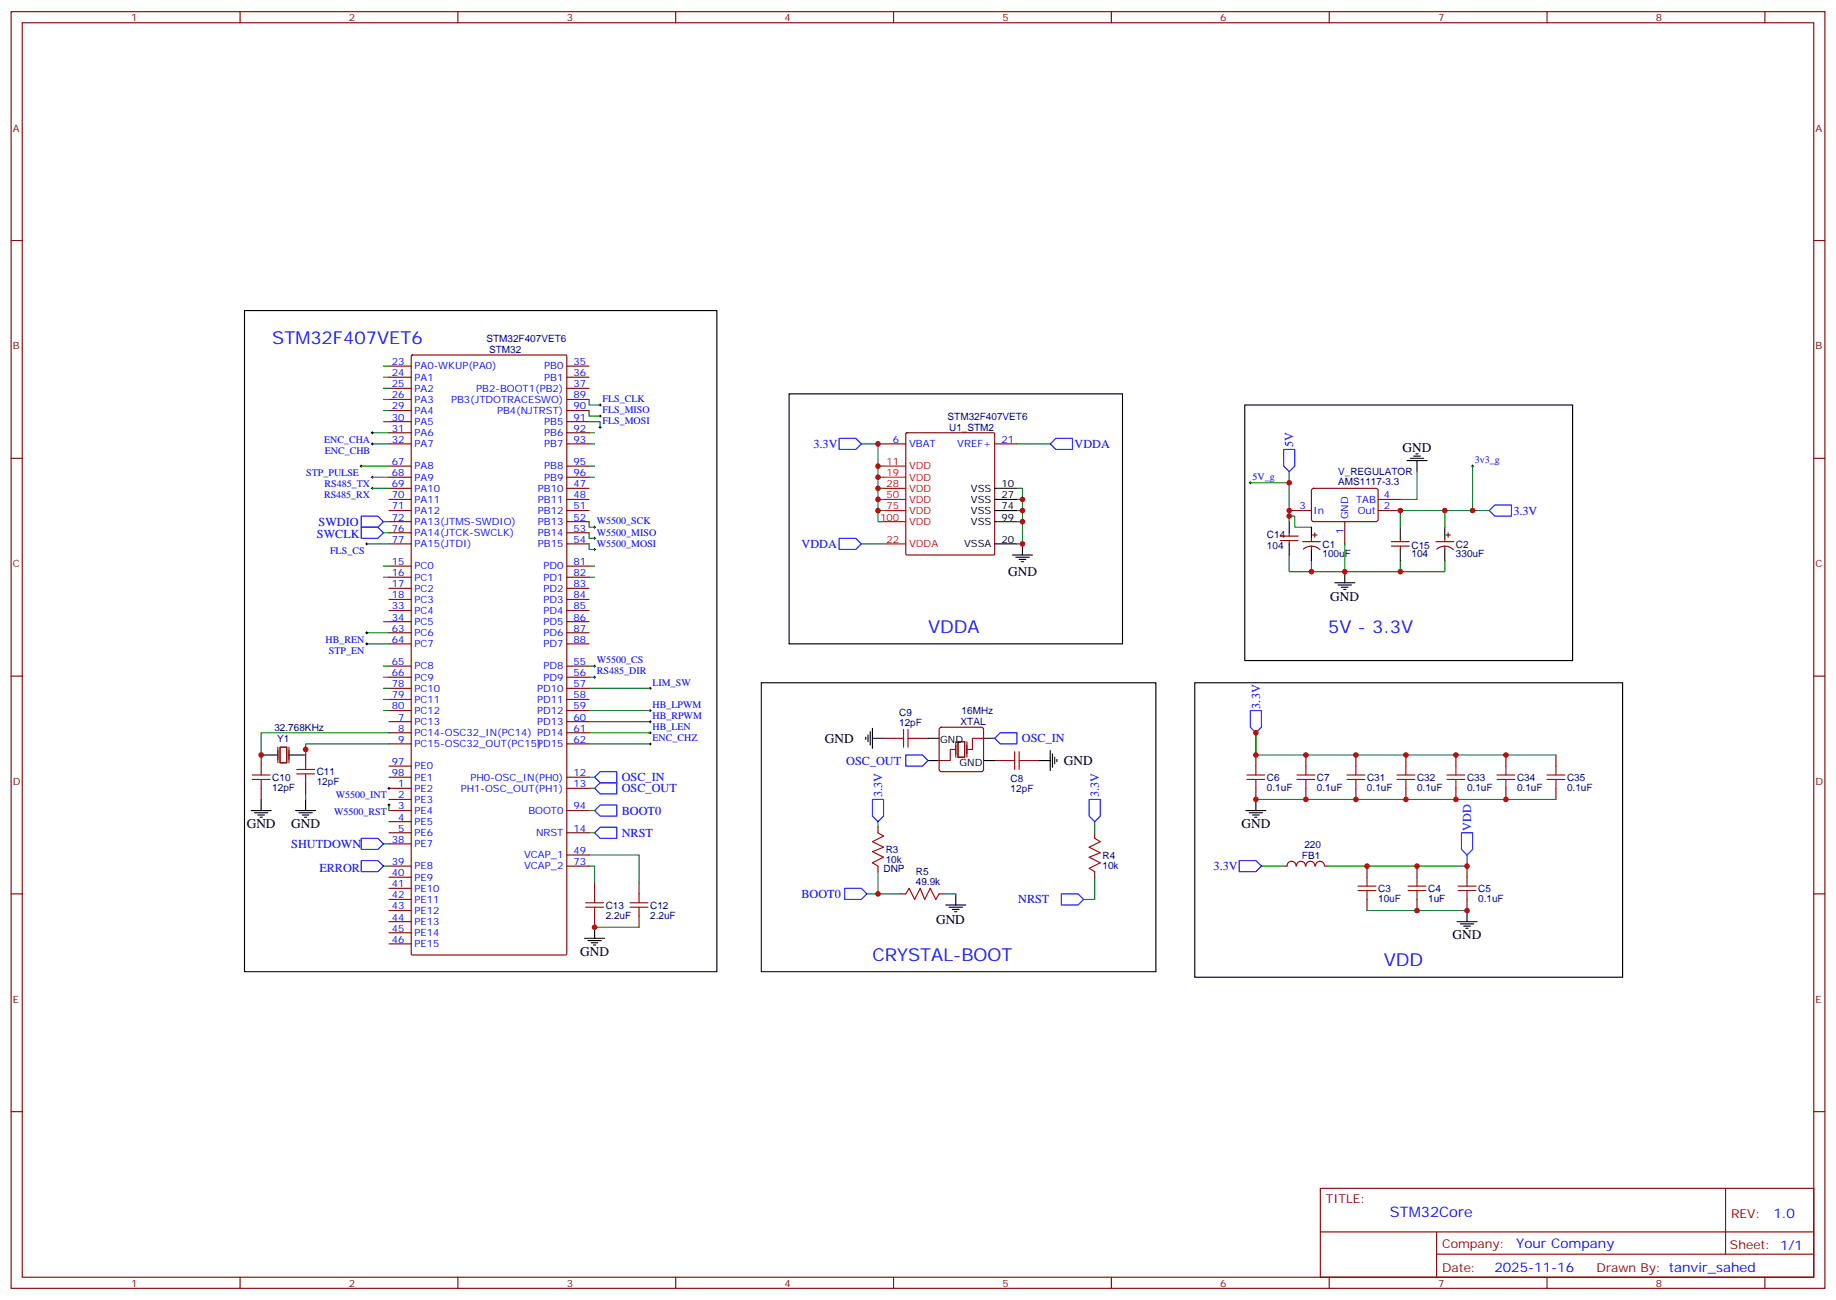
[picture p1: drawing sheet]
<svg xmlns="http://www.w3.org/2000/svg" width="583mm" height="413mm" viewBox="0 0 583 413" stroke-linecap="round" stroke-linejoin="round" font-family="sans-serif">
<g fill="none" stroke="#870000" stroke-width=".35">
<path d="M3.5 3.7h575.8v405.3h-575.8zM7.1 7.2h568.6v398.3h-568.6zM76.2 3.7v3.5M145.3 3.7v3.5M214.5 3.7v3.5M283.6 3.7v3.5M352.8 3.7v3.5M421.9 3.7v3.5M491.1 3.7v3.5M560.2 3.7v3.5M3.5 76.4h3.6M575.7 76.4h3.6"/>
<path d="M123.5 116.2h7M123.5 119.8h7M130.6 112.9l.3-.2h48.7l.3 .4v189.8l-.3 .3h-48.7l-.4-.3zM179.9 116.2h7.1M179.9 119.8h7.1M123.5 123.3h7M123.5 126.8h7M123.5 130.4h7M123.5 133.9h7M123.5 137.4h7M179.9 123.3h7.1M179.9 126.8h7.1"/>
<path d="M179.9 130.4h7.1M179.9 133.9h7.1M179.9 137.4h7.1M287.6 137.6l.3-.2h27.5l.3 .2v38.3l-.2 .3h-27.6l-.3-.2zM3.5 145.5h3.6M123.5 140.9h7M123.5 155h7M123.5 158.6h7M123.5 148h7M123.5 151.5h7M179.9 140.9h7.1M179.9 155h7.1"/>
<path d="M179.9 158.6h7.1M179.9 148h7.1M179.9 151.5h7.1M280.5 140.9h7M315.7 140.9h7.1M416.5 155.3l.5-.3 20 .1 .4 .7v9.4l-.7 .4h-20l-.4-.7v-9.1zM437.4 158.6h7.1M575.7 145.5h3.6M123.5 162.1h7M123.5 165.6h7M123.5 169.2h7M123.5 172.7h7"/>
<path d="M123.5 179.7h7M179.9 162.1h7.1M179.9 165.6h7.1M179.9 169.2h7.1M179.9 172.7h7.1M179.9 179.7h7.1M406.4 171.6h5.6M406.4 170.2h5.6M409.2 162.1h7.1M409.2 169.2v1M409.2 171.6v1.1M413.5 172h5.6"/>
<path d="M413.7 174.4a3.8 3.8 0 0 1 5.3 .1M416.3 170.9v1.1M416.3 173.4v1M416.6 169.9h1.4M417.3 169.2v1.4M426.9 165.6v7.1M437.4 162.1h7.1M441.7 172h5.6M441.7 173.4h5.6M444.5 170.9v1.1M444.5 173.4v1M455.8 172h5.6"/>
<path d="M456.1 174.4a3.8 3.8 0 0 1 5.2 .1M458.6 170.9v1.1M458.6 173.4v1M459 169.9h1.4M459.7 169.2v1.4M123.5 183.3h7M123.5 186.8h7M123.5 190.3h7M123.5 193.9h7M123.5 197.4h7M179.9 183.3h7.1M179.9 186.8h7.1"/>
<path d="M179.9 190.3h7.1M179.9 193.9h7.1M179.9 197.4h7.1M3.5 214.7h3.6M123.5 211.5h7M123.5 215h7M123.5 218.5h7M123.5 200.9h7M123.5 204.4h7M179.9 211.5h7.1M179.9 215h7.1M179.9 218.5h7.1"/>
<path d="M179.9 200.9h7.1M179.9 204.4h7.1M575.7 214.7h3.6M82.9 239.7v3.5M97 237.9v3.6M123.5 229.1h7M123.5 232.7h7M123.5 236.2h7M123.5 222.1h7M123.5 225.6h7M179.9 229.1h7.1M179.9 232.7h7.1"/>
<path d="M179.9 236.2h7.1M179.9 222.1h7.1M179.9 225.6h7.1M280.5 234.4h3.5M291 234.4h3.6M298.3 231.1l.5-.2h12.7l.5 .2 .2 .5v12.7l-.2 .5-.5 .2h-12.7l-.5-.2-.2-.5v-12.7zM398.6 239.7v3.5M414.5 239.7v3.5M430.4 239.7v3.5M446.3 239.7v3.5M462.1 239.7v3.5M478 239.7v3.5"/>
<path d="M493.9 239.7v3.5M82.9 250.3v3.5M97 248.5v3.6M123.5 250.3h7M123.5 253.8h7M123.5 257.4h7M123.5 243.2h7M123.5 246.8h7M179.9 250.3h7.1M179.9 257.4h7.1M179.9 246.8h7.1M315.7 241.5h3.6"/>
<path d="M326.3 241.5h3.5M398.6 250.3v3.5M414.5 250.3v3.5M430.4 250.3v3.5M446.3 250.3v3.5M462.1 250.3v3.5M478 250.3v3.5M493.9 250.3v3.5M123.5 260.9h7M123.5 264.4h7M123.5 267.9h7M123.5 275h7"/>
<path d="M123.5 278.5h7M179.9 264.4h7.1M179.9 275h7.1M179.9 271.5h7.1M278.7 262.6v1.8M278.7 275v1.8M347.5 264.4v1.8M347.5 276.8v1.7M411.4 275a1.41 1.41 0 0 0-1.4-1.5 1.41 1.41 0 0 0-1.4 1.5h-1.1M411.6 275a1.41 1.41 0 0 1 1.4-1.5 1.41 1.41 0 0 1 1.4 1.5M414.5 275a1.41 1.41 0 0 1 1.4-1.5 1.41 1.41 0 0 1 1.4 1.5M417.6 275a1.41 1.41 0 0 1 1.4-1.5 1.41 1.41 0 0 1 1.4 1.5"/>
<path d="M420.5 275h1.1M433.9 275v3.5M449.8 275v3.5M465.7 275v3.5M3.5 283.8h3.6M123.5 282h7M123.5 285.6h7M123.5 289.1h7M123.5 292.6h7M123.5 296.2h7M123.5 299.7h7M188.7 280.3v3.5"/>
<path d="M188.7 290.9v3.5M202.8 280.3v3.5M202.8 290.9v3.5M285.8 283.8h1.7M298.1 283.8h1.8M433.9 285.6v3.5M449.8 285.6v3.5M465.7 285.6v3.5M575.7 283.8h3.6M3.5 353h3.6M575.7 353h3.6M419.1 377.3h156.6v28.2h-156.6z"/>
<path d="M547.7 377.3v20.9M419.1 391.1h156.5M456 398.2h119.6M456 391.1v14.2M76.2 405.5v3.5M145.3 405.5v3.5M214.5 405.5v3.5M283.6 405.5v3.5M352.8 405.5v3.5M421.9 405.5v3.5M491.1 405.5v3.5M560.2 405.5v3.5"/>
</g>
<g fill="none" stroke="#a10000" stroke-width=".35">
<path d="M284 234.4h2.8M286.8 231.6v5.6M288.2 231.6v5.6M288.2 234.4h2.8M322.1 238.7v5.6M323.5 238.7v5.6M80.1 247.5h5.6M80.1 246.1h5.6M82.9 243.2v2.9M82.9 247.5v2.8M94.2 245.7h5.6M94.2 244.3h5.6"/>
<path d="M97 241.5v2.8M97 245.7v2.8M319.3 241.5h2.8M323.5 241.5h2.8M395.8 247.5h5.7M395.8 246.1h5.7M398.6 243.2v2.9M398.6 247.5v2.8M411.7 247.5h5.6M411.7 246.1h5.6M414.5 243.2v2.9M414.5 247.5v2.8"/>
<path d="M427.6 247.5h5.6M427.6 246.1h5.6M430.4 243.2v2.9M430.4 247.5v2.8M443.4 247.5h5.7M443.4 246.1h5.7M446.3 243.2v2.9M446.3 247.5v2.8M459.3 247.5h5.7M459.3 246.1h5.7M462.1 243.2v2.9M462.1 247.5v2.8"/>
<path d="M475.2 247.5h5.6M475.2 246.1h5.6M478 243.2v2.9M478 247.5v2.8M491.1 247.5h5.6M491.1 246.1h5.6M493.9 243.2v2.9M493.9 247.5v2.8M278.7 264.4l1.8 1.1-3.6 1.7 3.6 1.8-3.6 1.4 3.6 1.8-3.6 1.7 1.8 1.1M347.5 266.2l1.7 1-3.5 1.8 3.5 1.8-3.5 1.4 3.5 1.7-3.5 1.8 1.8 1.1M433.9 278.5v2.8M449.8 278.5v2.8"/>
<path d="M465.7 278.5v2.8M185.9 288h5.7M185.9 286.6h5.7M188.7 283.8v2.8M188.7 288v2.9M200 288h5.7M200 286.6h5.7M202.8 283.8v2.8M202.8 288v2.9M287.5 283.8l1.1-1.8 1.7 3.6 1.8-3.6 1.4 3.6 1.8-3.6 1.7 3.6 1.1-1.8M431.1 282.8h5.6M431.1 281.3h5.6"/>
<path d="M433.9 282.8v2.8M447 282.8h5.6M447 281.3h5.6M449.8 282.8v2.8M462.8 282.8h5.7M462.8 281.3h5.7M465.7 282.8v2.8"/>
</g>
<g fill="none" stroke="#008700" stroke-width=".35">
<path d="M121.7 116.2h1.8M121.7 119.8h1.8M118.2 137.4h5.3M121.7 123.3h1.8M121.7 126.8h1.8M121.7 130.4h1.8M121.7 133.9h1.8M187 133.9h3.5v1.7M187 130.4v1.7h3.5M187 126.8v1.8h3.5M187 137.4h1.7M114.7 148h8.8"/>
<path d="M118.2 140.9h5.3M118.2 151.5h5.3M118.2 155h5.3M187 140.9h1.7M187 148h1.7M187 151.5h1.7M273.4 140.9h7.1M278.7 140.9v10.6h1.8M278.7 151.5v3.5h1.8M278.7 155v10.6h1.8M278.7 158.6h1.8M278.7 148h1.8"/>
<path d="M322.8 158.6h1.8v3.5M322.8 155h1.8v3.6M322.8 140.9h10.6M396.9 153.3h12.3M409.2 149.8v15.8M449.8 149.8v8.8h-5.3M467.4 148v14.1M116.4 172.7h7.1M121.7 165.6h1.8M121.7 169.2h1.8M121.7 179.7h1.8M187 172.7v1.7h1.7"/>
<path d="M187 169.2v1.7h1.7M187 165.6v1.8h1.7M187 179.7h1.7M273.4 172.7h7.1M278.7 162.1h1.8M322.8 165.6h1.8v7.1h-1.8M322.8 162.1h1.8v3.5M409.2 163.9h1.8v3.5h5.3M416.3 178v3.5M426.9 172.7v8.8h-17.7v-5.3M444.5 178v3.5h-17.6M444.5 167.4v-5.3h14.1v5.3"/>
<path d="M458.6 178v3.5h-14.1M458.6 162.1h14.1M121.7 183.3h1.8M121.7 197.4h1.8M187 183.3h1.7M116.4 200.9h7.1M116.4 204.4h7.1M121.7 211.5h1.8M121.7 215h1.8M121.7 218.5h1.8M187 211.5h1.7M187 215h1.7"/>
<path d="M187 218.5h19.4M121.7 222.1h1.8M121.7 225.6h1.8M123.5 236.2h-26.5v3.5M123.5 232.7h-40.6v7M187 229.1h19.4M187 232.7h19.4M187 225.6h19.4M187 236.2h19.4M398.6 239.7v-7v7h95.3M97 252.1v1.7M123.5 255.6v1.8"/>
<path d="M187 246.8h1.7M187 250.3h1.7M187 257.4h1.7M398.6 253.8h95.3M121.7 275h1.8M121.7 267.9h1.8M187 275h1.7v5.3M187 271.5h15.8v8.8M187 264.4h1.7M278.7 276.8v7h7.1M278.7 260.9v1.7M347.5 278.5v7.1h-3.5"/>
<path d="M347.5 260.9v3.5M400.4 275h7.1M465.7 271.5v3.5h-44.1M188.7 294.4h14.1M275.2 283.8h3.5M299.9 283.8h3.5M433.9 289.1h31.8"/>
</g>
<g fill="none" stroke="#000" stroke-width=".35">
<path d="M77.6 98.6h149.9v209.9h-149.9zM250.5 125.1h105.8v79.3h-105.8zM395.1 128.6h104.1v81.1h-104.1zM315.7 155h7.1M315.7 158.6h7.1M446.6 146.2h6.4M447.7 145.5h4.2M448.7 144.8h2.1M449.4 144.1h.7M449.8 146.2v3.6M315.7 172.7h7.1M315.7 162.1h7.1"/>
<path d="M315.7 165.6h7.1M321.4 176.2h6.3M322.4 176.9h4.3M323.5 177.6h2.1M324.2 178.3h.7M324.6 172.7v3.5M409.2 165.6v3.6M409.2 172.7v3.5M416.3 167.4v3.5M416.3 174.4v3.6M444.5 167.4v3.5M444.5 174.4v3.6"/>
<path d="M458.6 167.4v3.5M458.6 174.4v3.6M423.7 185h6.3M424.7 185.7h4.3M425.8 186.4h2.1M426.5 187.1h.7M426.9 181.5v3.5M241.7 216.8h125.2v91.7h-125.2zM379.2 216.8h135.9v93.5h-135.9zM82.9 239.7h5.3M91.7 239.7h5.3M274.8 234.1v.7"/>
<path d="M275.5 233.4v2.1M276.2 232.3v4.2M276.9 234.4h3.6M276.9 231.2v6.4M294.6 234.4h3.5M312.2 234.4h3.5M333.4 238.3v6.4M334.1 239.4v4.2M79.7 257.4h6.4M80.8 258.1h4.2M81.8 258.8h2.2M82.5 259.5h.8"/>
<path d="M82.9 253.8v3.6M93.8 257.4h6.4M94.9 258.1h4.2M96 258.8h2.1M96.7 259.5h.7M97 253.8v3.6M294.6 241.5h3.5M312.2 241.5h3.5M329.8 241.5h3.6M334.8 240.4v2.1M335.5 241.1v.7M395.5 257.4h6.3"/>
<path d="M396.5 258.1h4.3M397.6 258.8h2.1M398.3 259.5h.7M398.6 253.8v3.6M185.6 297.9h6.3M186.6 298.6h4.3M187.7 299.3h2.1M188.7 294.4v3.5M300.2 287.3h6.4M301.3 288h4.2M302.3 288.7h2.1M303 289.5h.7"/>
<path d="M303.4 283.8v3.5M462.5 292.6h6.3M463.5 293.3h4.3M464.6 294h2.1M465.3 294.7h.7M465.7 289.1v3.5M188.4 300h.7"/>
</g>
<path d="M88.2 237.2v5M88.9 237.2h2.1v5h-2.1zM91.7 237.2v5" fill="none" stroke="#871200" stroke-width=".35"/>
<path d="M303 237.9h-1.4v3.6h-3.5M303.4 235.5v4.9M304.1 235.5h2.1v4.9h-2.1zM306.9 235.5v4.9M312.2 234.4h-3.5v3.5h-1.8" fill="none" stroke="#870012" stroke-width=".35"/>
<path d="M280.5 148h7M280.5 151.5h7M280.5 155h7M280.5 158.6h7M280.5 172.7h7M280.5 162.1h7M280.5 165.6h7" fill="none" stroke="#f00" stroke-width=".35"/>
<g fill="none" stroke="#00f" stroke-width=".35">
<path d="M266.3 139.2h5.3l1.8 1.7-1.8 1.8h-5.3zM333.4 140.9l1.7-1.7h5.3v3.5h-5.3zM407.5 142.7h3.5v5.3l-1.8 1.8-1.7-1.8zM114.7 167.4h5.2l1.8 1.8-1.8 1.7h-5.2zM114.7 163.9h5.2l1.8 1.7-1.8 1.8h-5.2zM266.3 170.9h5.3l1.8 1.8-1.8 1.7h-5.3zM472.7 162.1l1.8-1.8h5.3v3.6h-5.3zM287.5 239.7h5.3l1.8 1.8-1.8 1.7h-5.3zM317.5 232.7h5.3v3.5h-5.3l-1.8-1.8zM396.9 225.6h3.5v5.3l-1.8 1.8-1.7-1.8zM188.7 257.4l1.8-1.8h5.3v3.5h-5.3zM188.7 250.3l1.8-1.8h5.3v3.6h-5.3z"/>
<path d="M188.7 246.8l1.8-1.8h5.3v3.5h-5.3zM276.9 253.8h3.6v5.3l-1.8 1.8-1.8-1.8zM345.7 253.8h3.5v5.3l-1.7 1.8-1.8-1.8zM114.7 273.2h5.2l1.8 1.8-1.8 1.8h-5.2zM114.7 266.2h5.2l1.8 1.7-1.8 1.8h-5.2zM188.7 264.4l1.8-1.8h5.3v3.6h-5.3zM393.3 273.2h5.3l1.8 1.8-1.8 1.8h-5.3zM463.9 264.4h3.5v5.3l-1.7 1.8-1.8-1.8zM268.1 282h5.3l1.8 1.8-1.8 1.8h-5.3zM336.9 283.8h5.3l1.8 1.8-1.8 1.7h-5.3z"/>
</g>
<g fill="none" stroke="#000" stroke-width=".32">
<path d="M117.8 137.4h.7M118.2 137.1v.7M190.1 135.6h.8M190.1 132.1h.8M190.1 128.6h.8M190.5 128.2v.7M190.5 131.8v.7M190.5 135.3v.7M114.3 148h.7M114.7 147.6v.7M117.8 155h.7M117.8 151.5h.7"/>
<path d="M117.8 140.9h.7M118.2 140.6v.7M118.2 151.2v.7M118.2 154.7v.7M396.5 153.3h.7M396.9 152.9v.7M467.1 148h.7M467.4 147.6v.7M116.1 172.7h.7M116.4 172.3v.7M188.4 174.4h.7M188.4 170.9h.7"/>
<path d="M188.4 167.4h.7M188.7 167v.7M188.7 170.6v.7M188.7 174.1v.7M116.1 204.4h.7M116.1 200.9h.7M116.4 200.6v.7M116.4 204.1v.7M188.4 211.5h.7M188.4 215h.7M188.7 211.1v.7M188.7 214.7v.7"/>
<path d="M206 218.5h.7M206.4 218.2v.7M206 232.7h.7M206 229.1h.7M206 225.6h.7M206 236.2h.7M206.4 225.2v.8M206.4 228.8v.7M206.4 232.3v.7M206.4 235.8v.7M123.1 255.6h.7M123.1 250.3h.7"/>
<path d="M123.5 249.9v.7M123.5 255.2v.7"/>
</g>
<g fill="#c00">
<circle cx="324.6" cy="165.6" r=".88"/>
<circle cx="324.6" cy="162.1" r=".88"/>
<circle cx="324.6" cy="158.6" r=".88"/>
<circle cx="324.6" cy="172.7" r=".88"/>
<circle cx="278.7" cy="151.5" r=".88"/>
<circle cx="278.7" cy="155" r=".88"/>
<circle cx="278.7" cy="162.1" r=".88"/>
<circle cx="278.7" cy="158.6" r=".88"/>
<circle cx="82.9" cy="239.7" r=".88"/>
<circle cx="188.7" cy="294.4" r=".88"/>
<circle cx="278.7" cy="283.8" r=".88"/>
<circle cx="398.6" cy="253.8" r=".88"/>
<circle cx="430.4" cy="253.8" r=".88"/>
<circle cx="414.5" cy="253.8" r=".88"/>
<circle cx="414.5" cy="239.7" r=".88"/>
<circle cx="430.4" cy="239.7" r=".88"/>
<circle cx="462.1" cy="239.7" r=".88"/>
<circle cx="462.1" cy="253.8" r=".88"/>
<circle cx="446.3" cy="253.8" r=".88"/>
<circle cx="446.3" cy="239.7" r=".88"/>
<circle cx="478" cy="253.8" r=".88"/>
<circle cx="478" cy="239.7" r=".88"/>
<circle cx="433.9" cy="275" r=".88"/>
<circle cx="449.8" cy="289.1" r=".88"/>
<circle cx="465.7" cy="289.1" r=".88"/>
<circle cx="444.5" cy="181.5" r=".88"/>
<circle cx="409.2" cy="163.9" r=".88"/>
<circle cx="444.5" cy="162.1" r=".88"/>
<circle cx="409.2" cy="162.1" r=".88"/>
<circle cx="426.9" cy="181.5" r=".88"/>
<circle cx="416.3" cy="181.5" r=".88"/>
<circle cx="458.6" cy="162.1" r=".88"/>
<circle cx="398.6" cy="239.7" r=".88"/>
<circle cx="398.6" cy="232.7" r=".88"/>
<circle cx="278.7" cy="148" r=".88"/>
<circle cx="278.7" cy="140.9" r=".88"/>
<circle cx="465.7" cy="275" r=".88"/>
<circle cx="449.8" cy="275" r=".88"/>
<circle cx="467.4" cy="162.1" r=".88"/>
<circle cx="409.2" cy="153.3" r=".88"/>
<circle cx="97" cy="237.9" r=".88"/>
</g>
<g font-size="5.6" fill="#00f">
<text x="86.4" y="109.2">STM32F407VET6</text>
<text x="294.6" y="200.9">VDDA</text>
<text x="421.6" y="200.9">5V - 3.3V</text>
<text x="276.9" y="305">CRYSTAL-BOOT</text>
<text x="439.2" y="306.7">VDD</text>
</g>
<text font-size="4.6" fill="#00f" x="441.2" y="386.3">STM32Core</text>
<g font-size="4.2">
<text x="445.2" y="143.5">GND</text>
<text x="320.1" y="182.9">GND</text>
<text x="422.3" y="190.7">GND</text>
<text x="261.8" y="235.8">GND</text>
<text x="337.7" y="242.9">GND</text>
<text x="78.3" y="263">GND</text>
<text x="92.4" y="263">GND</text>
<text x="394.1" y="263">GND</text>
<text x="297.1" y="293.3">GND</text>
<text x="461.1" y="298.3">GND</text>
<text x="184.1" y="303.6">GND</text>
</g>
<g font-size="4.2" fill="#00f">
<text x="562.9" y="386.6">1.0</text>
<text x="481.3" y="396.1">Your Company</text>
<text x="474.4" y="403.9">2025-11-16</text>
</g>
<g font-size="3.9" fill="#00f">
<text x="258.2" y="142.1">3.3V</text>
<text x="341.1" y="142.2">VDDA</text>
<text x="410.5" y="142" transform="rotate(-90 410.5 142)">5V</text>
<text x="101.1" y="166.9">SWDIO</text>
<text x="480.4" y="163.4">3.3V</text>
<text x="100.6" y="170.9">SWCLK</text>
<text x="254.5" y="173.9">VDDA</text>
<text x="400" y="225" transform="rotate(-90 400 225)">3.3V</text>
<text x="324.4" y="235.7">OSC_IN</text>
<text x="268.6" y="242.8">OSC_OUT</text>
<text x="197.4" y="251.6">OSC_OUT</text>
<text x="197.4" y="248">OSC_IN</text>
<text x="280" y="253.1" transform="rotate(-90 280 253.1)">3.3V</text>
<text x="348.8" y="253.1" transform="rotate(-90 348.8 253.1)">3.3V</text>
<text x="197.4" y="258.6">BOOT0</text>
<text x="467" y="263.8" transform="rotate(-90 467 263.8)">VDD</text>
<text x="92.5" y="269.2">SHUTDOWN</text>
<text x="197.4" y="265.7">NRST</text>
<text x="101.4" y="276.7">ERROR</text>
<text x="385.2" y="276.2">3.3V</text>
<text x="254.4" y="285.1">BOOT0</text>
<text x="323.2" y="286.8">NRST</text>
</g>
<g font-size="3.9" fill="#800">
<text x="420.9" y="381.9">TITLE:</text>
<text x="549.5" y="386.6">REV:</text>
<text x="457.8" y="396.1">Company:</text>
<text x="549.1" y="396.7">Sheet: 1/1</text>
<text x="457.8" y="403.8">Date:</text>
<text x="506.8" y="403.8">Drawn By: tanvir_sahed</text>
</g>
<g font-size="3.2" fill="#800">
<text x="41.6" y="6.7">1</text>
<text x="110.8" y="6.7">2</text>
<text x="179.9" y="6.7">3</text>
<text x="249.1" y="6.7">4</text>
<text x="318.2" y="6.7">5</text>
<text x="387.3" y="6.7">6</text>
<text x="456.5" y="6.7">7</text>
<text x="525.6" y="6.7">8</text>
<text x="4.1" y="41.8">A</text>
<text x="576.3" y="41.8">A</text>
<text x="4.1" y="110.9">B</text>
<text x="576.3" y="110.9">B</text>
<text x="4.1" y="180.1">C</text>
<text x="576.3" y="180.1">C</text>
<text x="4.1" y="249.2">D</text>
<text x="576.3" y="249.2">D</text>
<text x="4.1" y="318.4">E</text>
<text x="576.3" y="318.4">E</text>
<text x="41.6" y="408.5">1</text>
<text x="110.8" y="408.5">2</text>
<text x="179.9" y="408.5">3</text>
<text x="249.1" y="408.5">4</text>
<text x="318.2" y="408.5">5</text>
<text x="387.3" y="408.5">6</text>
<text x="456.5" y="408.5">7</text>
<text x="525.6" y="408.5">8</text>
</g>
<g font-size="3.2" fill="#000080">
<text x="154.4" y="108.6">STM32F407VET6</text>
<text x="155.3" y="112.1">STM32</text>
<text x="300.8" y="133.3">STM32F407VET6</text>
<text x="301.3" y="136.7">U1_STM2</text>
<text x="424.8" y="154">AMS1117-3.3</text>
<text x="424.8" y="150.9">V_REGULATOR</text>
<text x="402.2" y="170.8">C14</text>
<text x="419.8" y="173.9">C1</text>
<text x="462.1" y="173.9">C2</text>
<text x="402.2" y="174.3">104</text>
<text x="419.8" y="177">100uF</text>
<text x="448" y="177">104</text>
<text x="448" y="174.2">C15</text>
<text x="462.1" y="177">330uF</text>
<text x="285.4" y="227.4">C9</text>
<text x="305.2" y="226.7">16MHz</text>
<text x="87.1" y="232">32.768KHz</text>
<text x="285.4" y="230.5">12pF</text>
<text x="304.9" y="230.3">XTAL</text>
<text x="88" y="235.5">Y1</text>
<text x="86.4" y="251.1">12pF</text>
<text x="86.4" y="247.9">C10</text>
<text x="100.5" y="249.3">12pF</text>
<text x="100.5" y="246.1">C11</text>
<text x="320.8" y="251.4">12pF</text>
<text x="320.8" y="248.2">C8</text>
<text x="402.2" y="251.1">0.1uF</text>
<text x="402.2" y="247.9">C6</text>
<text x="418" y="251.1">0.1uF</text>
<text x="418" y="247.9">C7</text>
<text x="433.9" y="251.1">0.1uF</text>
<text x="433.9" y="247.9">C31</text>
<text x="449.8" y="251.1">0.1uF</text>
<text x="449.8" y="247.9">C32</text>
<text x="465.7" y="251.1">0.1uF</text>
<text x="465.7" y="247.9">C33</text>
<text x="481.5" y="251.1">0.1uF</text>
<text x="481.5" y="247.9">C34</text>
<text x="497.4" y="251.1">0.1uF</text>
<text x="497.4" y="247.9">C35</text>
<text x="414" y="269.1">220</text>
<text x="281.2" y="274">10k</text>
<text x="281.2" y="270.9">R3</text>
<text x="350" y="275.8">10k</text>
<text x="350" y="272.6">R4</text>
<text x="413.3" y="272.6">FB1</text>
<text x="280.5" y="276.8">DNP</text>
<text x="290.7" y="281">49.9k</text>
<text x="290.7" y="277.9">R5</text>
<text x="437.4" y="286.3">10uF</text>
<text x="437.4" y="283.2">C3</text>
<text x="453.3" y="286.3">1uF</text>
<text x="453.3" y="283.2">C4</text>
<text x="469.2" y="286.3">0.1uF</text>
<text x="469.2" y="283.2">C5</text>
<text x="192.3" y="291.6">2.2uF</text>
<text x="192.3" y="288.5">C13</text>
<text x="206.4" y="291.6">2.2uF</text>
<text x="206.4" y="288.5">C12</text>
</g>
<g font-size="3.2" fill="#00f">
<text x="124.4" y="115.9">23</text>
<text x="124.4" y="119.4">24</text>
<text x="131.6" y="117.3">PA0-WKUP(PA0)</text>
<text x="172.8" y="117.3">PB0</text>
<text x="182" y="115.9">35</text>
<text x="182" y="119.4">36</text>
<text x="124.4" y="122.9">25</text>
<text x="131.6" y="120.8">PA1</text>
<text x="131.6" y="124.4">PA2</text>
<text x="151.2" y="124.4">PB2-BOOT1(PB2)</text>
<text x="172.8" y="120.8">PB1</text>
<text x="182" y="122.9">37</text>
<text x="124.4" y="126.5">26</text>
<text x="124.4" y="130">29</text>
<text x="131.6" y="127.9">PA3</text>
<text x="131.6" y="131.4">PA4</text>
<text x="143.2" y="127.9">PB3(JTDOTRACESWO)</text>
<text x="157.8" y="131.4">PB4(NJTRST)</text>
<text x="182" y="126.5">89</text>
<text x="182" y="130">90</text>
<text x="191.2" y="131.2">FLS_MISO</text>
<text x="191.2" y="127.7">FLS_CLK</text>
<text x="124.4" y="133.5">30</text>
<text x="124.4" y="137.1">31</text>
<text x="131.6" y="134.9">PA5</text>
<text x="172.8" y="134.9">PB5</text>
<text x="182" y="133.5">91</text>
<text x="182" y="137.1">92</text>
<text x="191.2" y="134.8">FLS_MOSI</text>
<text x="102.9" y="140.5">ENC_CHA</text>
<text x="124.4" y="140.6">32</text>
<text x="131.6" y="138.5">PA6</text>
<text x="131.6" y="142">PA7</text>
<text x="172.8" y="138.5">PB6</text>
<text x="172.8" y="142">PB7</text>
<text x="182" y="140.6">93</text>
<text x="283.4" y="140.6">6</text>
<text x="288.6" y="142">VBAT</text>
<text x="303.9" y="142">VREF+</text>
<text x="317.9" y="140.6">21</text>
<text x="103.1" y="144">ENC_CHB</text>
<text x="124.4" y="147.6">67</text>
<text x="131.6" y="149">PA8</text>
<text x="172.8" y="149">PB8</text>
<text x="182" y="147.6">95</text>
<text x="468.1" y="147.1">3v3_g</text>
<text x="97.2" y="151.1">STP_PULSE</text>
<text x="103" y="154.6">RS485_TX</text>
<text x="124.4" y="151.2">68</text>
<text x="124.4" y="154.7">69</text>
<text x="131.6" y="152.6">PA9</text>
<text x="172.8" y="152.6">PB9</text>
<text x="182" y="154.7">47</text>
<text x="182" y="151.2">96</text>
<text x="397.6" y="152.4">5V_g</text>
<text x="102.9" y="158.1">RS485_RX</text>
<text x="124.4" y="158.2">70</text>
<text x="124.4" y="161.7">71</text>
<text x="131.6" y="156.1">PA10</text>
<text x="131.6" y="159.6">PA11</text>
<text x="170.7" y="156.1">PB10</text>
<text x="170.7" y="159.6">PB11</text>
<text x="182" y="158.2">48</text>
<text x="182" y="161.7">51</text>
<text x="412.5" y="161.7">3</text>
<text x="430.4" y="159.6">TAB</text>
<text x="439.2" y="161.7">2</text>
<text x="439.2" y="158.2">4</text>
<text x="124.4" y="165.3">72</text>
<text x="131.6" y="163.2">PA12</text>
<text x="131.6" y="166.7">PA13(JTMS-SWDIO)</text>
<text x="170.7" y="163.2">PB12</text>
<text x="170.7" y="166.7">PB13</text>
<text x="182" y="165.3">52</text>
<text x="189.4" y="166.5">W5500_SCK</text>
<text x="417" y="163.2">In</text>
<text x="427.9" y="164.9" transform="rotate(-90 427.9 164.9)">GND</text>
<text x="431" y="163.2">Out</text>
<text x="124.4" y="168.8">76</text>
<text x="124.4" y="172.3">77</text>
<text x="131.6" y="170.2">PA14(JTCK-SWCLK)</text>
<text x="131.6" y="173.7">PA15(JTDI)</text>
<text x="170.7" y="170.2">PB14</text>
<text x="170.7" y="173.7">PB15</text>
<text x="182" y="168.8">53</text>
<text x="182" y="172.3">54</text>
<text x="189.4" y="173.6">W5500_MOSI</text>
<text x="189.4" y="170">W5500_MISO</text>
<text x="426.5" y="169.4" transform="rotate(-90 426.5 169.4)">1</text>
<text x="104.8" y="175.8">FLS_CS</text>
<text x="124.4" y="179.4">15</text>
<text x="182" y="179.4">81</text>
<text x="124.4" y="182.9">16</text>
<text x="131.6" y="180.8">PC0</text>
<text x="131.6" y="184.3">PC1</text>
<text x="172.5" y="180.8">PD0</text>
<text x="172.5" y="184.3">PD1</text>
<text x="182" y="182.9">82</text>
<text x="124.4" y="186.4">17</text>
<text x="124.4" y="190">18</text>
<text x="131.6" y="187.9">PC2</text>
<text x="131.6" y="191.4">PC3</text>
<text x="172.5" y="187.9">PD2</text>
<text x="172.5" y="191.4">PD3</text>
<text x="182" y="186.4">83</text>
<text x="182" y="190">84</text>
<text x="124.4" y="193.5">33</text>
<text x="124.4" y="197">34</text>
<text x="131.6" y="194.9">PC4</text>
<text x="172.5" y="194.9">PD4</text>
<text x="182" y="193.5">85</text>
<text x="182" y="197">86</text>
<text x="124.4" y="200.6">63</text>
<text x="131.6" y="198.4">PC5</text>
<text x="131.6" y="202">PC6</text>
<text x="172.5" y="198.4">PD5</text>
<text x="172.5" y="202">PD6</text>
<text x="182" y="200.6">87</text>
<text x="103.4" y="204">HB_REN</text>
<text x="104.4" y="207.5">STP_EN</text>
<text x="124.4" y="204.1">64</text>
<text x="131.6" y="205.5">PC7</text>
<text x="172.5" y="205.5">PD7</text>
<text x="182" y="204.1">88</text>
<text x="124.4" y="211.1">65</text>
<text x="124.4" y="214.7">66</text>
<text x="131.6" y="212.5">PC8</text>
<text x="172.5" y="212.5">PD8</text>
<text x="182" y="211.1">55</text>
<text x="182" y="214.7">56</text>
<text x="189.4" y="210.6">W5500_CS</text>
<text x="189.5" y="214.1">RS485_DIR</text>
<text x="124.4" y="218.2">78</text>
<text x="124.4" y="221.7">79</text>
<text x="131.6" y="216.1">PC9</text>
<text x="131.6" y="219.6">PC10</text>
<text x="170.5" y="219.6">PD10</text>
<text x="172.5" y="216.1">PD9</text>
<text x="182" y="218.2">57</text>
<text x="182" y="221.7">58</text>
<text x="207.1" y="217.7">LIM_SW</text>
<text x="124.4" y="225.2">80</text>
<text x="131.6" y="223.1">PC11</text>
<text x="131.6" y="226.7">PC12</text>
<text x="170.5" y="223.1">PD11</text>
<text x="170.5" y="226.7">PD12</text>
<text x="182" y="225.2">59</text>
<text x="207.1" y="224.7">HB_LPWM</text>
<text x="126.4" y="228.8">7</text>
<text x="126.4" y="232.3">8</text>
<text x="131.6" y="230.2">PC13</text>
<text x="131.6" y="233.7">PC14-OSC32_IN(PC14) PD14</text>
<text x="170.5" y="230.2">PD13</text>
<text x="182" y="228.8">60</text>
<text x="182" y="232.3">61</text>
<text x="207.1" y="231.8">HB_LEN</text>
<text x="207.1" y="228.2">HB_RPWM</text>
<text x="126.4" y="235.8">9</text>
<text x="131.6" y="237.2">PC15-OSC32_OUT(PC15)</text>
<text x="170.5" y="237.2">PD15</text>
<text x="182" y="235.8">62</text>
<text x="207.1" y="235.3">ENC_CHZ</text>
<text x="124.4" y="242.9">97</text>
<text x="131.6" y="244.3">PE0</text>
<text x="124.4" y="246.4">98</text>
<text x="126.4" y="249.9">1</text>
<text x="131.6" y="251.4">PE2</text>
<text x="131.6" y="247.8">PE1</text>
<text x="146.2" y="251.4">PH1-OSC_OUT(PH1)</text>
<text x="149.3" y="247.8">PH0-OSC_IN(PH0)</text>
<text x="182" y="246.4">12</text>
<text x="182" y="249.9">13</text>
<text x="106.6" y="253.4">W5500_INT</text>
<text x="126.4" y="253.5">2</text>
<text x="126.4" y="257">3</text>
<text x="131.6" y="254.9">PE3</text>
<text x="182" y="257">94</text>
<text x="106.1" y="258.7">W5500_RST</text>
<text x="126.4" y="260.5">4</text>
<text x="131.6" y="258.4">PE4</text>
<text x="131.6" y="261.9">PE5</text>
<text x="167.7" y="258.4">BOOT0</text>
<text x="124.4" y="267.6">38</text>
<text x="126.4" y="264.1">5</text>
<text x="131.6" y="265.5">PE6</text>
<text x="131.6" y="269">PE7</text>
<text x="170.2" y="265.5">NRST</text>
<text x="182" y="264.1">14</text>
<text x="124.4" y="274.6">39</text>
<text x="166.4" y="272.5">VCAP_1</text>
<text x="182" y="271.1">49</text>
<text x="182" y="274.6">73</text>
<text x="124.4" y="278.2">40</text>
<text x="124.4" y="281.7">41</text>
<text x="131.6" y="276">PE8</text>
<text x="131.6" y="279.6">PE9</text>
<text x="166.4" y="276">VCAP_2</text>
<text x="124.4" y="285.2">42</text>
<text x="131.6" y="283.1">PE10</text>
<text x="131.6" y="286.6">PE11</text>
<text x="124.4" y="288.7">43</text>
<text x="124.4" y="292.3">44</text>
<text x="131.6" y="290.2">PE12</text>
<text x="131.6" y="293.7">PE13</text>
<text x="124.4" y="295.8">45</text>
<text x="124.4" y="299.3">46</text>
<text x="131.6" y="297.2">PE14</text>
<text x="131.6" y="300.7">PE15</text>
</g>
<g font-size="3.2" fill="#f00">
<text x="281.4" y="147.6">11</text>
<text x="288.6" y="149">VDD</text>
<text x="281.4" y="151.2">19</text>
<text x="281.4" y="154.7">28</text>
<text x="288.6" y="152.6">VDD</text>
<text x="281.4" y="158.2">50</text>
<text x="281.4" y="161.7">75</text>
<text x="288.6" y="156.1">VDD</text>
<text x="288.6" y="159.6">VDD</text>
<text x="279.4" y="165.3">100</text>
<text x="288.6" y="163.2">VDD</text>
<text x="288.6" y="166.7">VDD</text>
<text x="281.4" y="172.3">22</text>
<text x="288.6" y="173.7">VDDA</text>
</g>
<g font-size="3.2">
<text x="317.9" y="154.7">10</text>
<text x="308.2" y="156.1">VSS</text>
<text x="308.2" y="159.6">VSS</text>
<text x="317.9" y="158.2">27</text>
<text x="317.9" y="161.7">74</text>
<text x="308.2" y="163.2">VSS</text>
<text x="308.2" y="166.7">VSS</text>
<text x="317.9" y="165.3">99</text>
<text x="306" y="173.7">VSSA</text>
<text x="317.9" y="172.3">20</text>
<text x="298.4" y="235.8">GND</text>
<text x="304.6" y="243.2">GND</text>
</g>
</svg>
